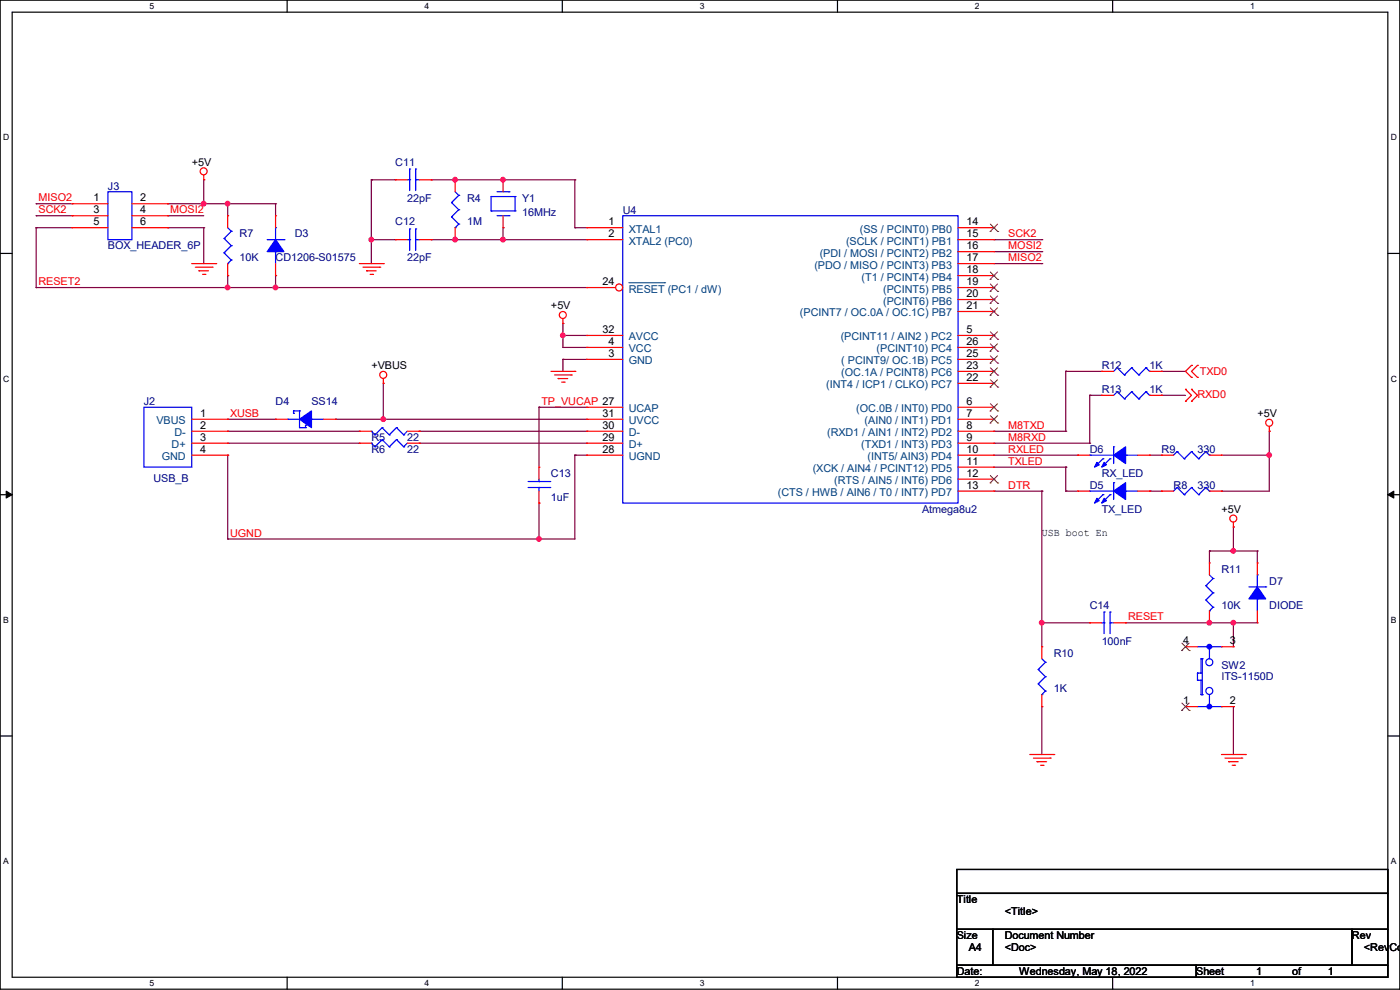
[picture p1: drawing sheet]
<svg xmlns="http://www.w3.org/2000/svg" width="297mm" height="210mm" viewBox="0 0 297 210" stroke-linecap="round" stroke-linejoin="round" font-family="sans-serif">
<path d="M0 0h297v209.8h-297zM2.6 2.6h291.8v204.7h-291.8z" fill="none" stroke="#000" stroke-width=".25"/>
<g fill="#fff">
<path d="M31.7 .3h1v2h-1z"/>
<path d="M31.7 207.6h1v1.9h-1z"/>
</g>
<path d="M60.9 0v2.6M60.9 207.3v2.5" fill="none" stroke="#000" stroke-width=".25"/>
<g fill="#fff">
<path d="M90.1 .3h1v2h-1z"/>
<path d="M90.1 207.6h1v1.9h-1z"/>
</g>
<path d="M119.3 0v2.6M119.3 207.3v2.5" fill="none" stroke="#000" stroke-width=".25"/>
<g fill="#fff">
<path d="M148.5 .3h.9v2h-.9z"/>
<path d="M148.5 207.6h.9v1.9h-.9z"/>
</g>
<path d="M177.7 0v2.6M177.7 207.3v2.5" fill="none" stroke="#000" stroke-width=".25"/>
<g fill="#fff">
<path d="M206.8 .3h1v2h-1z"/>
<path d="M206.8 207.6h1v1.9h-1z"/>
</g>
<path d="M236.1 0v2.6M236.1 207.3v2.5" fill="none" stroke="#000" stroke-width=".25"/>
<g fill="#fff">
<path d="M265.2 .3h1v2h-1z"/>
<path d="M265.2 207.6h1v1.9h-1z"/>
<path d="M.7 28.2h1.2v1.9h-1.2z"/>
<path d="M295.1 28.2h1.2v1.9h-1.2z"/>
<path d="M.7 79.3h1.2v2h-1.2z"/>
<path d="M295.1 79.3h1.2v2h-1.2z"/>
</g>
<path d="M0 53.8h2.6M294.4 53.8h2.6" fill="none" stroke="#000" stroke-width=".25"/>
<g fill="#fff">
<path d="M.7 130.5h1.2v2h-1.2z"/>
<path d="M295.1 130.5h1.1v2h-1.1z"/>
</g>
<path d="M0 104.9h2.6M294.4 104.9h2.6" fill="none" stroke="#000" stroke-width=".25"/>
<path d="M1.3 104.2l1.3 .7-1.3 .8zM294.4 104.9l1.3-.7v1.5z" fill="#000" stroke="#000" stroke-width=".21"/>
<g fill="#fff">
<path d="M.7 181.7h1.2v2h-1.2z"/>
<path d="M295.1 181.7h1.1v2h-1.1z"/>
</g>
<path d="M0 156.1h2.6M294.4 156.1h2.6M203 184.4h91.4v5.1h-91.4zM203 189.5h91.4v7.6h-91.4zM203 197.1h7.6v7.7h-7.6zM210.6 197.1h76.2v7.7h-76.2zM286.8 197.1h7.6v7.7h-7.6zM203 204.8h50.8v2.5h-50.8zM253.8 204.8h40.6v2.5h-40.6z" fill="none" stroke="#000" stroke-width=".25"/>
<g fill="none" stroke="#800040" stroke-width=".25">
<path d="M43.2 38.1h.1M43.2 38.1v5.1M78.8 38.1h.1M78.8 38.1h5.1M78.8 38.1v17.8M91.5 38.1h.1M91.5 38.1h30.5M96.6 38.1h.1M106.7 38.1h.1M122 38.1h.1M122 38.1v10.2M7.7 43.2h.1"/>
<path d="M7.7 45.8h.1M7.7 48.3h.1M7.7 48.3h7.6M7.7 43.2h7.6M7.7 45.8h7.6M7.7 48.3v12.7M35.6 48.3h.1M35.6 45.8h.1M35.6 43.2h.1M35.6 48.3h7.6M35.6 43.2h22.9M35.6 45.8h7.6"/>
<path d="M43.2 48.3h.1M43.2 43.2h.1M43.2 48.3v7.6M48.3 43.2h.1M48.3 58.5h.1M48.3 43.2v2.6M48.3 58.5v2.5M58.5 43.2h.1M58.5 58.5h.1M58.5 43.2v2.6M58.5 58.5v2.5M78.8 50.8h.1"/>
<path d="M78.8 50.8h5.1M91.5 50.8h.1M91.5 50.8h33M96.6 50.8h.1M106.7 50.8h.1M106.7 48.3h.1M106.7 48.3v2.5M122 48.3h.1M122 48.3h2.5M210.9 50.8h10.1M210.9 53.4h10.1M210.9 55.9h10.1"/>
<path d="M221 50.8h.1M221 53.4h.1M221 55.9h.1M7.7 61h.1M7.7 61h116.8M48.3 61h.1M58.5 61h.1M119.4 71.2h.1M119.4 68.6h.1M119.4 73.7h.1M119.4 76.2h.1M119.4 71.2h5.1"/>
<path d="M119.4 68.6v5.1M119.4 76.2v2.6M119.4 73.7h5.1M119.4 76.2h5.1M226.1 78.8h.1M226.1 78.8v12.7M226.1 78.8h7.6M246.4 78.8h.1M246.4 78.8h5.1M48.3 88.9h.1M48.3 91.5h.1M48.3 96.6h.1"/>
<path d="M48.3 94h.1M48.3 88.9h10.2M48.3 91.5h27.9M48.3 94h27.9M48.3 96.6v17.7M71.2 88.9h.1M71.2 88.9h53.3M81.3 88.9h.1M81.3 81.3h.1M81.3 81.3v7.6M88.9 91.5h.1M88.9 94h.1"/>
<path d="M88.9 91.5h35.6M88.9 94h35.6M114.3 86.4h.1M114.3 86.4h10.2M114.3 86.4v12.7M122 96.6h.1M122 96.6v17.7h-73.7M122 96.6h2.5M210.9 96.6h17.7M210.9 91.5h15.2M210.9 94h20.3M210.9 99.1h15.2"/>
<path d="M226.1 99.1h.1M226.1 91.5h.1M226.1 99.1v5.1M228.6 96.6h.1M231.2 94h.1M231.2 83.9h.1M231.2 83.9v10.1M231.2 83.9h2.5M243.9 96.6h.1M243.9 96.6h2.5M246.4 83.9h.1M246.4 83.9h5.1"/>
<path d="M259.1 96.6h10.2M269.3 96.6h.1M269.3 91.5h.1M269.3 91.5v12.7h-10.2M48.3 114.3h.1M114.3 106.7h.1M114.3 114.3h.1M114.3 106.7v7.6M210.9 104.2h10.1M221 104.2h.1M221 104.2v33M226.1 104.2h.1"/>
<path d="M226.1 104.2h2.5M243.9 104.2h.1M243.9 104.2h2.5M256.6 116.9h.1M256.6 116.9h10.1M256.6 116.9v2.5M259.1 104.2h.1M261.7 116.9h.1M261.7 111.8h.1M261.7 111.8v5.1M266.7 116.9h.1M266.7 116.9v2.5"/>
<path d="M221 132.1h.1M221 132.1h10.2M238.8 132.1h.1M238.8 132.1h27.9M256.6 132.1h.1M261.7 132.1h.1M261.7 132.1v5.1M221 149.9h.1M221 149.9v10.2M261.7 149.9h.1M261.7 149.9v10.2"/>
</g>
<g fill="#f0f" stroke="#f0f" stroke-width=".25">
<circle cx="106.7" cy="38.1" r=".49"/>
<circle cx="96.5" cy="38.1" r=".49"/>
<circle cx="106.7" cy="50.8" r=".49"/>
<circle cx="96.5" cy="50.8" r=".49"/>
<circle cx="78.8" cy="50.8" r=".49"/>
<circle cx="119.4" cy="71.1" r=".49"/>
<circle cx="114.3" cy="114.3" r=".49"/>
<circle cx="81.3" cy="88.9" r=".49"/>
<circle cx="43.2" cy="43.2" r=".49"/>
<circle cx="58.4" cy="61" r=".49"/>
<circle cx="48.3" cy="43.2" r=".49"/>
<circle cx="48.3" cy="61" r=".49"/>
<circle cx="269.3" cy="96.5" r=".49"/>
<circle cx="221" cy="132.1" r=".49"/>
<circle cx="261.6" cy="132.1" r=".49"/>
<circle cx="261.6" cy="116.9" r=".49"/>
<circle cx="256.6" cy="132.1" r=".49"/>
</g>
<g fill="none" stroke="#f00" stroke-width=".25">
<path d="M43.2 38.1h.1M43.2 37.1v1M83.9 38.1h.1M83.9 38.1h2.5M88.9 38.1h2.6M91.5 38.1h.1M96.6 38.1h.1M96.6 38.1v2.6M106.7 38.1h.1M106.7 38.1v2.6M15.3 43.2h.1M15.3 45.8h.1"/>
<path d="M15.3 48.3h.1M15.3 43.2h7.6M15.3 45.8h7.6M15.3 48.3h7.6M28 43.2h7.6M28 45.8h7.6M28 48.3h7.6M35.6 43.2h.1M35.6 45.8h.1M35.6 48.3h.1M40.7 55.9h5.1M41.4 56.7h3.6"/>
<path d="M42.2 57.4h.1M42.2 57.4h2M43 58.2h.5M43.5 58.2h.1M45 56.7h.1M45.8 55.9h.1M48.3 45.8h.1M48.3 58.5h.1M48.3 45.8v2.5M48.3 55.9v2.6M76.2 55.9h5.1M77 56.7h3.6"/>
<path d="M77.8 57.4h.1M77.8 57.4h2M78.5 58.2h.5M79 58.2h.1M80.6 56.7h.1M81.3 55.9h.1M83.9 50.8h.1M83.9 50.8h2.5M88.9 50.8h2.6M91.5 50.8h.1M96.6 50.8h.1M96.6 48.3v2.5"/>
<path d="M106.7 48.3h.1M106.7 45.8v2.5M124.5 48.3h.1M124.5 50.8h.1M124.5 48.3h7.6M124.5 50.8h7.6M203.2 55.9h7.7M203.2 48.3h7.7M203.2 50.8h7.7M203.2 53.4h7.7M203.2 58.5h7.7M210.9 48.3h.1"/>
<path d="M210.9 50.8h.1M210.9 53.4h.1M210.9 55.9h.1M210.9 58.5h.1M116.9 78.8h5.1M117.6 79.5h3.6M119.4 68.6h.1M119.4 67.6v1M121.2 79.5h.1M122 78.8h.1M203.2 78.8h7.7M203.2 61h7.7"/>
<path d="M203.2 63.5h7.7M203.2 66.1h7.7M203.2 71.2h7.7M203.2 73.7h7.7M203.2 76.2h7.7M210.9 61h.1M210.9 63.5h.1M210.9 66.1h.1M210.9 71.2h.1M210.9 73.7h.1M210.9 76.2h.1M210.9 78.8h.1"/>
<path d="M233.7 78.8h.1M233.7 78.8h2.6M243.9 78.8h2.5M246.4 78.8h.1M252.8 77.5h.1M252.8 77.5l-1.3 1.3 1.3 1.3M254 77.5h.1M254 77.5l-1.2 1.3 1.2 1.3M58.5 88.9h.1M58.5 88.9h2.5M68.6 88.9h2.6M71.2 88.9h.1"/>
<path d="M76.2 91.5h.1M76.2 94h.1M76.2 91.5h2.6M76.2 94h2.6M81.3 81.3h.1M81.3 80.3v1M86.4 91.5h2.5M86.4 94h2.5M88.9 91.5h.1M88.9 94h.1M118.4 80.3h.1M118.4 80.3h2"/>
<path d="M119.2 81.1h.5M119.7 81.1h.1M203.2 96.6h7.7M203.2 91.5h7.7M203.2 94h7.7M203.2 88.9h7.7M203.2 81.3h7.7M203.2 86.4h7.7M203.2 99.1h7.7M210.9 81.3h.1M210.9 86.4h.1M210.9 88.9h.1"/>
<path d="M210.9 91.5h.1M210.9 94h.1M210.9 96.6h.1M210.9 99.1h.1M228.6 96.6h.1M228.6 96.6h2.6M241.3 96.6h2.6M243.9 96.6h.1M246.4 96.6h.1M246.4 96.6h2.6M251.5 85.1h.1M251.5 82.6h.1"/>
<path d="M251.5 82.6l1.3 1.3-1.3 1.2M252.8 85.1h.1M252.8 82.6h.1M252.8 80.1h.1M252.8 82.6l1.2 1.3-1.2 1.2M254 80.1h.1M256.6 96.6h2.5M259.1 96.6h.1M269.3 91.5h.1M269.3 90.5v1M203.2 104.2h7.7M203.2 101.6h7.7"/>
<path d="M210.9 101.6h.1M210.9 104.2h.1M228.6 104.2h.1M228.6 104.2h2.6M241.3 104.2h2.6M243.9 104.2h.1M246.4 104.2h.1M246.4 104.2h2.6M256.6 119.4h.1M256.6 104.2h2.5M256.6 119.4v2.6M259.1 104.2h.1"/>
<path d="M261.7 111.8h.1M261.7 110.8v1M266.7 119.4h.1M266.7 119.4v2.6M221 137.2h.1M221 137.2v2.5M231.2 132.1h.1M231.2 132.1h2.5M236.3 132.1h2.5M238.8 132.1h.1M251.5 137.2h.1M251.5 137.2h2.5"/>
<path d="M256.6 132.1h.1M256.6 129.6v2.5M259.1 137.2h2.6M261.7 137.2h.1M266.7 132.1h.1M266.7 129.6v2.5M221 149.9h.1M221 147.4v2.5M251.5 149.9h.1M251.5 149.9h2.5M259.1 149.9h2.6M261.7 149.9h.1"/>
<path d="M218.5 160.1h5.1M219.2 160.8h3.6M220 161.6h.1M220 161.6h2M220.8 162.3h.5M221.3 162.3h.1M222.8 160.8h.1M223.6 160.1h.1M259.1 160.1h5.1M259.9 160.8h3.5M260.6 161.6h.1M260.6 161.6h2.1"/>
<path d="M261.4 162.3h.5M261.9 162.3h.1M263.4 160.8h.1M264.2 160.1h.1"/>
<circle cx="43.2" cy="36.3" r=".74"/>
<circle cx="81.3" cy="79.5" r=".74"/>
<circle cx="119.4" cy="66.8" r=".74"/>
<circle cx="269.3" cy="89.7" r=".74"/>
<circle cx="261.6" cy="110" r=".74"/>
</g>
<g fill="none" stroke="#00f" stroke-width=".25">
<path d="M86.4 38.1h.5M86.9 38.1h.1M86.9 35.9h.1M86.9 35.9v4.5M88.2 35.9h.1M88.2 38.1h.1M88.2 38.1h.7M88.2 35.9v4.5M22.9 40.7h5.1v10.1h-5.1zM47.5 50.6h.1M47.5 53.6h.1M47.5 50.6l1.6 1.5"/>
<path d="M47.5 53.6l1.6 1.6M48.3 55.9h.1M48.3 48.3l.8 .8M49.1 49.1h.1M49.1 52.1h.1M49.1 55.2h.1M49.1 49.1l-1.6 1.5M49.1 52.1l-1.6 1.5M49.1 55.2l-.8 .7M86.4 50.8h.5M86.9 50.8h.1M86.9 48.6h.1"/>
<path d="M86.9 48.6v4.5M88.2 48.6h.1M88.2 50.8h.1M88.2 48.6v4.5M88.2 50.8h.7M95.8 43h.1M95.8 46h.1M95.8 43l1.5 1.5M95.8 46l1.5 1.5M96.6 48.3h.1M96.6 40.7l.7 .7M97.3 41.4h.1"/>
<path d="M97.3 44.5h.1M97.3 47.5h.1M97.3 41.4l-1.5 1.6M97.3 44.5l-1.5 1.5M97.3 47.5l-.7 .8M104.2 41.7h.1M104.2 44.7h.1M104.2 44.7h5.1M104.2 41.7h5.1M104.2 41.7v3M105.5 45.8h2.5M105.5 40.7h2.5"/>
<path d="M108 45.8h.1M108 40.7h.1M109.3 44.7h.1M109.3 41.7h.1M109.3 41.7v3M132.1 45.8h71.1v60.9h-71.1zM237 78h.1M237 78l-.7 .8M237 78l1.5 1.5M238.5 79.5h.1M240.1 78h.1M240.1 78l-1.6 1.5"/>
<path d="M240.1 78l1.5 1.5M241.6 79.5h.1M243.1 78h.1M243.1 78l-1.5 1.5M243.1 78l.8 .8M243.9 78.8h.1M61 88.9h.1M61 88.9h2.5M62.3 87.2h.1M62.3 87.7h.1M62.3 87.2h1.2M62.3 87.2v.5"/>
<path d="M63.5 87.2h.1M63.5 87.2v3.5h1.3M64.8 90.7h.1M64.8 90.2h.1M64.8 90.2v.5M66.1 88.9h.1M66.1 88.9h2.5M78.8 91.5h.1M78.8 94h.1M78.8 91.5l.7 .7M78.8 94l.7 .8M79.5 92.2h.1"/>
<path d="M79.5 94.8h.1M81.1 90.7h.1M81.1 93.3h.1M81.1 90.7l1.5 1.5M81.1 90.7l-1.6 1.5M81.1 93.3l1.5 1.5M81.1 93.3l-1.6 1.5M82.6 92.2h.1M82.6 94.8h.1M84.1 90.7h.1M84.1 93.3h.1M84.1 90.7l1.5 1.5"/>
<path d="M84.1 90.7l-1.5 1.5M84.1 93.3l1.5 1.5M84.1 93.3l-1.5 1.5M85.6 92.2h.1M85.6 94.8h.1M86.4 91.5l-.8 .7M86.4 94l-.8 .8M231.2 96.6h.1M231.2 96.6h5.1M234 97.3h.1M234 97.3l-1.5 1.5M235.5 97.3h.1"/>
<path d="M235.5 97.3l-1.5 1.5M236.3 94.8h.1M236.3 94.8v3.5M238.8 96.6h.1M238.8 96.6h2.5M249.7 95.8h.1M249.7 95.8l-.7 .8M249.7 95.8l1.5 1.5M251.2 97.3h.1M252.8 95.8h.1M252.8 95.8l-1.6 1.5M252.8 95.8l1.5 1.5"/>
<path d="M254.3 97.3h.1M255.8 95.8h.1M255.8 95.8l-1.5 1.5M255.8 95.8l.8 .8M256.6 96.6h.1M231.2 104.2h.1M231.2 104.2h5.1M234 104.9h.1M234 104.9l-1.5 1.6M235.5 104.9h.1M235.5 104.9l-1.5 1.6M236.3 102.4h.1"/>
<path d="M236.3 102.4v3.6M238.8 104.2h.1M238.8 104.2h2.5M249.7 103.4h.1M249.7 103.4l-.7 .8M249.7 103.4l1.5 1.5M251.2 104.9h.1M252.8 103.4h.1M252.8 103.4l-1.6 1.5M252.8 103.4l1.5 1.5M254.3 104.9h.1M255.8 103.4h.1"/>
<path d="M255.8 103.4l-1.5 1.5M255.8 103.4l.8 .8M256.6 104.2h.1M221 139.7l.8 .8M233.7 132.1h.5M234.2 132.1h.1M234.2 129.8h.1M234.2 129.8v4.6M235.5 129.8h.1M235.5 132.1h.1M235.5 132.1h.8M235.5 129.8v4.6"/>
<path d="M254 137.2h5.1M254.8 139.7h.1M254.8 139.7h.3M254.8 139.7v3.1M255.1 139.7h.1M255.1 139.7v7.7M255.8 124.2h.1M255.8 127.3h.1M255.8 124.2l1.5 1.6M255.8 127.3l1.5 1.5M256.6 129.6h.1M256.6 137.2h.1"/>
<path d="M256.6 122l.7 .7M256.6 137.2v2.5M257.3 122.7h.1M257.3 125.8h.1M257.3 128.8h.1M257.3 122.7l-1.5 1.5M257.3 125.8l-1.5 1.5M257.3 128.8l-.7 .8M259.1 137.2h.1M265 124.5h3.5M266.7 127h.1M266.7 122h.1"/>
<path d="M266.7 122v2.5M266.7 127v2.6M268.5 124.5h.1M220.3 142h.1M220.3 145.1h.1M220.3 142l1.5 1.6M220.3 145.1l1.5 1.5M221 147.4h.1M221.8 140.5h.1M221.8 143.6h.1M221.8 146.6h.1M221.8 140.5l-1.5 1.5"/>
<path d="M221.8 143.6l-1.5 1.5M221.8 146.6l-.8 .8M254 142.8h.1M254 144.3h.1M254 142.8h.8M254 142.8v1.5M254 144.3h.8M254 149.9h5.1M254.8 142.8h.1M254.8 144.3h.1M254.8 147.4h.1M254.8 144.3v3.1"/>
<path d="M254.8 147.4h.3M255.1 147.4h.1M256.6 149.9h.1M256.6 147.4v2.5M259.1 149.9h.1"/>
<circle cx="256.6" cy="146.6" r=".74"/>
<circle cx="256.6" cy="140.5" r=".74"/>
</g>
<g fill="#00f" stroke="#00f" stroke-width=".25">
<path d="M236.3 104.2l2.5-1.8v3.6z" fill-rule="evenodd"/>
<path d="M232.7 105.7l.5 .5-1 .5z" fill-rule="evenodd"/>
<path d="M234.2 105.7l.5 .5-1 .5z" fill-rule="evenodd"/>
<path d="M236.3 96.6l2.5-1.8v3.5z" fill-rule="evenodd"/>
<path d="M232.7 98.1l.5 .5-1 .5z" fill-rule="evenodd"/>
<path d="M234.2 98.1l.5 .5-1 .5z" fill-rule="evenodd"/>
<path d="M266.7 124.5l1.8 2.5h-3.5z" fill-rule="evenodd"/>
<path d="M63.5 88.9l2.6-1.7v3.5z" fill-rule="evenodd"/>
<circle cx="256.6" cy="137.2" r=".49"/>
<circle cx="256.6" cy="149.9" r=".49"/>
</g>
<g fill="none" stroke="#804000" stroke-width=".21">
<path d="M210.1 49.1h.1M210.1 59.3h.1M210.1 47.5l1.6 1.6M210.1 57.7l1.6 1.6M211.6 47.5l-1.5 1.6M211.6 57.7l-1.5 1.6M211.7 49.1h.1M211.7 59.3h.1M210.1 61.8h.1M210.1 64.3h.1M210.1 66.9h.1M210.1 72h.1"/>
<path d="M210.1 74.5h.1M210.1 77h.1M210.1 79.6h.1M210.1 60.2l1.6 1.6M210.1 62.8l1.6 1.5M210.1 65.3l1.6 1.6M210.1 70.4l1.6 1.6M210.1 72.9l1.6 1.6M210.1 75.5l1.6 1.5M210.1 78l1.6 1.6M211.6 60.2l-1.5 1.6M211.6 62.8l-1.5 1.5"/>
<path d="M211.6 65.3l-1.5 1.6M211.6 70.4l-1.5 1.6M211.6 72.9l-1.5 1.6M211.6 75.5l-1.5 1.5M211.6 78l-1.5 1.6M211.7 61.8h.1M211.7 64.3h.1M211.7 66.9h.1M211.7 72h.1M211.7 74.5h.1M211.7 77h.1M211.7 79.6h.1"/>
<path d="M210.1 82.1h.1M210.1 87.2h.1M210.1 89.7h.1M210.1 80.6l1.6 1.5M210.1 85.6l1.6 1.6M210.1 88.2l1.6 1.5M211.6 80.6l-1.5 1.5M211.6 85.6l-1.5 1.6M211.6 88.2l-1.5 1.5M211.7 82.1h.1M211.7 87.2h.1M211.7 89.7h.1"/>
<path d="M210.1 102.4h.1M210.1 100.9l1.6 1.5M211.6 100.9l-1.5 1.5M211.7 102.4h.1M250.7 138h.1M250.7 136.4l1.6 1.6M252.3 136.4l-1.6 1.6M252.3 138h.1M250.7 150.7h.1M250.7 149.1l1.6 1.6M252.3 149.1l-1.6 1.6M252.3 150.7h.1"/>
</g>
<circle cx="131.3" cy="61" r=".74" fill="#fff" stroke="#f00" stroke-width=".25"/>
<g fill="none" stroke="#f00" stroke-width=".25">
<path d="M58.5 58.5h.1M58.5 45.8h.1M58.5 45.8v2.5M58.5 55.9v2.6M124.5 61h.1M124.5 71.2h.1M124.5 73.7h.1M124.5 76.2h.1M124.5 61h6.1M124.5 71.2h7.6M124.5 73.7h7.6M124.5 76.2h7.6"/>
<path d="M40.7 88.9h7.6M40.7 91.5h7.6M40.7 94h7.6M40.7 96.6h7.6M48.3 88.9h.1M48.3 91.5h.1M48.3 94h.1M48.3 96.6h.1M114.3 99.1h.1M114.3 99.1v2.5M124.5 86.4h.1M124.5 88.9h.1"/>
<path d="M124.5 91.5h.1M124.5 94h.1M124.5 96.6h.1M124.5 86.4h7.6M124.5 88.9h7.6M124.5 91.5h7.6M124.5 94h7.6M124.5 96.6h7.6M233.7 83.9h.1M233.7 83.9h2.6M243.9 83.9h2.5M246.4 83.9h.1"/>
<path d="M114.3 106.7h.1M114.3 104.2v2.5"/>
</g>
<path d="M133.4 60h7.6M141 60h.1" fill="none" stroke="#004080" stroke-width=".21"/>
<g fill="none" stroke="#00f" stroke-width=".25">
<path d="M56.7 50.8h3.5M58.5 53.4h.1M58.5 48.3h.1M58.5 48.3v2.5M58.5 53.4v2.5M60.2 50.8h.1M30.5 86.4h10.2v12.7h-10.2zM237 83.1h.1M237 83.1l-.7 .8M237 83.1l1.5 1.5M238.5 84.6h.1M240.1 83.1h.1"/>
<path d="M240.1 83.1l-1.6 1.5M240.1 83.1l1.5 1.5M241.6 84.6h.1M243.1 83.1h.1M243.1 83.1l-1.5 1.5M243.1 83.1l.8 .8M243.9 83.9h.1M112.1 103.4h4.5M112.1 102.2h4.5M114.3 102.2h.1M114.3 103.4h.1M114.3 101.6v.6"/>
<path d="M114.3 103.4v.8M116.6 103.4h.1M116.6 102.2h.1"/>
</g>
<path d="M58.5 50.8l1.7 2.6h-3.5z" fill-rule="evenodd" fill="#00f" stroke="#00f" stroke-width=".25"/>
<g fill="#f0f" stroke="#f0f" stroke-width=".25">
<circle cx="106.7" cy="38.1" r=".49"/>
<circle cx="96.5" cy="38.1" r=".49"/>
<circle cx="106.7" cy="50.8" r=".49"/>
<circle cx="96.5" cy="50.8" r=".49"/>
<circle cx="78.8" cy="50.8" r=".49"/>
<circle cx="119.4" cy="71.1" r=".49"/>
<circle cx="114.3" cy="114.3" r=".49"/>
<circle cx="81.3" cy="88.9" r=".49"/>
<circle cx="43.2" cy="43.2" r=".49"/>
<circle cx="58.4" cy="61" r=".49"/>
<circle cx="48.3" cy="43.2" r=".49"/>
<circle cx="48.3" cy="61" r=".49"/>
<circle cx="269.3" cy="96.5" r=".49"/>
<circle cx="221" cy="132.1" r=".49"/>
<circle cx="261.6" cy="132.1" r=".49"/>
<circle cx="261.6" cy="116.9" r=".49"/>
<circle cx="256.6" cy="132.1" r=".49"/>
</g>
<g font-size="2.3">
<text x="40.7" y="35.1">+5V</text>
<text x="19.9" y="42.7">1</text>
<text x="19.9" y="45.2">3</text>
<text x="19.9" y="47.8">5</text>
<text x="29.8" y="42.7">2</text>
<text x="29.8" y="45.2">4</text>
<text x="29.8" y="47.8">6</text>
<text x="129.1" y="47.8">1</text>
<text x="205" y="47.8">14</text>
<text x="129.1" y="50.3">2</text>
<text x="205" y="50.3">15</text>
<text x="205" y="52.8">16</text>
<text x="205" y="55.4">17</text>
<text x="205" y="57.9">18</text>
<text x="116.9" y="65.6">+5V</text>
<text x="127.8" y="60.5">24</text>
<text x="205" y="60.5">19</text>
<text x="205" y="63">20</text>
<text x="205" y="65.5">21</text>
<text x="127.8" y="70.6">32</text>
<text x="205" y="70.6">5</text>
<text x="129.1" y="73.2">4</text>
<text x="129.1" y="75.7">3</text>
<text x="205" y="73.2">26</text>
<text x="205" y="75.7">25</text>
<text x="78.8" y="78.3">+VBUS</text>
<text x="205" y="78.2">23</text>
<text x="205" y="80.8">22</text>
<text x="42.5" y="88.4">1</text>
<text x="127.8" y="88.4">31</text>
<text x="205" y="85.9">6</text>
<text x="205" y="88.4">7</text>
<text x="266.7" y="88.5">+5V</text>
<text x="42.5" y="90.9">2</text>
<text x="42.5" y="93.5">3</text>
<text x="127.8" y="90.9">30</text>
<text x="127.8" y="93.5">29</text>
<text x="205" y="90.9">8</text>
<text x="205" y="93.5">9</text>
<text x="42.5" y="96">4</text>
<text x="127.8" y="96">28</text>
<text x="205" y="96">10</text>
<text x="205" y="98.6">11</text>
<text x="205" y="101.1">12</text>
<text x="205" y="103.6">13</text>
<text x="221" y="113.7">USB boot En</text>
<text x="259.1" y="108.8">+5V</text>
<text x="251" y="136.7">4</text>
<text x="260.9" y="136.7">3</text>
<text x="251" y="149.4">1</text>
<text x="260.9" y="149.4">2</text>
<text x="203" y="191.6">Title</text>
<text x="213.2" y="194.1">&lt;Title&gt;</text>
<text x="203" y="199.2">Size</text>
<text x="205.5" y="201.8">A4</text>
<text x="213.1" y="199.2">Document Number</text>
<text x="213.2" y="201.8">&lt;Doc&gt;</text>
<text x="286.8" y="199.2">Rev</text>
<text x="289.4" y="201.8">&lt;RevCod</text>
<text x="203" y="206.8">Date:</text>
<text x="216.2" y="206.8">Wednesday, May 18, 2022</text>
<text x="253.8" y="206.8">Sheet</text>
<text x="266.5" y="206.8">1</text>
<text x="274.1" y="206.8">of</text>
<text x="281.7" y="206.8">1</text>
</g>
<g font-size="2.3" fill="#000080">
<text x="83.9" y="35.1">C11</text>
<text x="22.9" y="40.2">J3</text>
<text x="83.9" y="47.8">C12</text>
<text x="86.4" y="42.8">22pF</text>
<text x="99.1" y="42.8">R4</text>
<text x="99.1" y="47.8">1M</text>
<text x="110.8" y="42.8">Y1</text>
<text x="110.8" y="45.8">16MHz</text>
<text x="132.1" y="45.3">U4</text>
<text x="22.9" y="52.9">BOX_HEADER_6P</text>
<text x="50.8" y="50.4">R7</text>
<text x="62.5" y="50.4">D3</text>
<text x="50.8" y="55.5">10K</text>
<text x="58.5" y="55.5">CD1206-S01575</text>
<text x="86.4" y="55.5">22pF</text>
<text x="233.7" y="78.3">R12</text>
<text x="233.7" y="83.4">R13</text>
<text x="243.9" y="78.3">1K</text>
<text x="243.9" y="83.4">1K</text>
<text x="30.5" y="85.9">J2</text>
<text x="58.5" y="85.9">D4</text>
<text x="66.1" y="85.9">SS14</text>
<text x="78.8" y="93.6">R5</text>
<text x="86.4" y="93.6">22</text>
<text x="78.8" y="96.1">R6</text>
<text x="86.4" y="96.1">22</text>
<text x="116.9" y="101.2">C13</text>
<text x="231.2" y="96.1">D6</text>
<text x="233.7" y="101.2">RX_LED</text>
<text x="246.4" y="96.1">R9</text>
<text x="254" y="96.1">330</text>
<text x="32.6" y="102.2">USB_B</text>
<text x="116.9" y="106.3">1uF</text>
<text x="231.2" y="103.7">D5</text>
<text x="249" y="103.7">R8</text>
<text x="254.1" y="103.7">330</text>
<text x="195.6" y="108.8">Atmega8u2</text>
<text x="233.7" y="108.8">TX_LED</text>
<text x="259.1" y="121.5">R11</text>
<text x="269.3" y="124">D7</text>
<text x="231.2" y="129.1">C14</text>
<text x="259.1" y="129.1">10K</text>
<text x="269.3" y="129.1">DIODE</text>
<text x="233.7" y="136.7">100nF</text>
<text x="223.6" y="139.3">R10</text>
<text x="259.1" y="141.8">SW2</text>
<text x="223.6" y="146.9">1K</text>
<text x="259.1" y="144.4">ITS-1150D</text>
</g>
<g font-size="2.3" fill="#f00">
<text x="8.2" y="42.7">MISO2</text>
<text x="8.2" y="45.3">SCK2</text>
<text x="36.1" y="45.3">MOSI2</text>
<text x="213.9" y="50.3">SCK2</text>
<text x="213.9" y="52.9">MOSI2</text>
<text x="213.9" y="55.4">MISO2</text>
<text x="8.2" y="60.5">RESET2</text>
<text x="254.6" y="79.6">TXD0</text>
<text x="48.8" y="88.4">XUSB</text>
<text x="114.9" y="85.9">TP_VUCAP 27</text>
<text x="254" y="84.4">RXD0</text>
<text x="213.9" y="91">M8TXD</text>
<text x="213.9" y="93.5">M8RXD</text>
<text x="213.9" y="98.6">TXLED</text>
<text x="213.9" y="96.1">RXLED</text>
<text x="213.9" y="103.7">DTR</text>
<text x="48.8" y="113.8">UGND</text>
<text x="239.3" y="131.6">RESET</text>
</g>
<g font-size="2.3" fill="#004080">
<text x="133.4" y="49.4">XTAL1</text>
<text x="133.4" y="51.9">XTAL2 (PC0)</text>
<text x="179.5" y="51.9">(SCLK / PCINT1) PB1</text>
<text x="182.4" y="49.4">(SS / PCINT0) PB0</text>
<text x="172.8" y="57">(PDO / MISO / PCINT3) PB3</text>
<text x="173.9" y="54.4">(PDI / MOSI / PCINT2) PB2</text>
<text x="182.8" y="59.5">(T1 / PCINT4) PB4</text>
<text x="133.4" y="62.1">RESET (PC1 / dW)</text>
<text x="187.4" y="62.1">(PCINT5) PB5</text>
<text x="187.4" y="64.6">(PCINT6) PB6</text>
<text x="169.7" y="67.1">(PCINT7 / OC.0A / OC.1C) PB7</text>
<text x="133.4" y="72.2">AVCC</text>
<text x="133.4" y="74.8">VCC</text>
<text x="133.4" y="77.3">GND</text>
<text x="178.4" y="72.2">(PCINT11 / AIN2 ) PC2</text>
<text x="178.5" y="77.3">( PCINT9/ OC.1B) PC5</text>
<text x="186" y="74.8">(PCINT10) PC4</text>
<text x="175.3" y="82.4">(INT4 / ICP1 / CLKO) PC7</text>
<text x="178.5" y="79.8">(OC.1A / PCINT8) PC6</text>
<text x="133.4" y="87.5">UCAP</text>
<text x="181.7" y="87.5">(OC.0B / INT0) PD0</text>
<text x="33.2" y="90">VBUS</text>
<text x="36.4" y="95.1">D+</text>
<text x="37" y="92.5">D-</text>
<text x="133.4" y="90">UVCC</text>
<text x="133.4" y="92.5">D-</text>
<text x="133.4" y="95.1">D+</text>
<text x="175.5" y="92.5">(RXD1 / AIN1 / INT2) PD2</text>
<text x="182.7" y="95.1">(TXD1 / INT3) PD3</text>
<text x="183.4" y="90">(AIN0 / INT1) PD1</text>
<text x="34.3" y="97.6">GND</text>
<text x="133.4" y="97.6">UGND</text>
<text x="172.4" y="100.2">(XCK / AIN4 / PCINT12) PD5</text>
<text x="184.1" y="97.6">(INT5/ AIN3) PD4</text>
<text x="165" y="105.2">(CTS / HWB / AIN6 / T0 / INT7) PD7</text>
<text x="177" y="102.7">(RTS / AIN5 / INT6) PD6</text>
</g>
<g font-size="1.8">
<text x="31.7" y="1.9">5</text>
<text x="90.1" y="1.9">4</text>
<text x="148.5" y="1.9">3</text>
<text x="206.8" y="1.9">2</text>
<text x="265.2" y="1.9">1</text>
<text x=".7" y="29.8">D</text>
<text x="295.1" y="29.8">D</text>
<text x=".7" y="80.9">C</text>
<text x="295.1" y="80.9">C</text>
<text x=".7" y="132.1">B</text>
<text x="295.1" y="132.1">B</text>
<text x=".7" y="183.3">A</text>
<text x="295.1" y="183.3">A</text>
<text x="31.7" y="209.2">5</text>
<text x="90.1" y="209.2">4</text>
<text x="148.5" y="209.2">3</text>
<text x="206.8" y="209.2">2</text>
<text x="265.2" y="209.2">1</text>
</g>
</svg>
